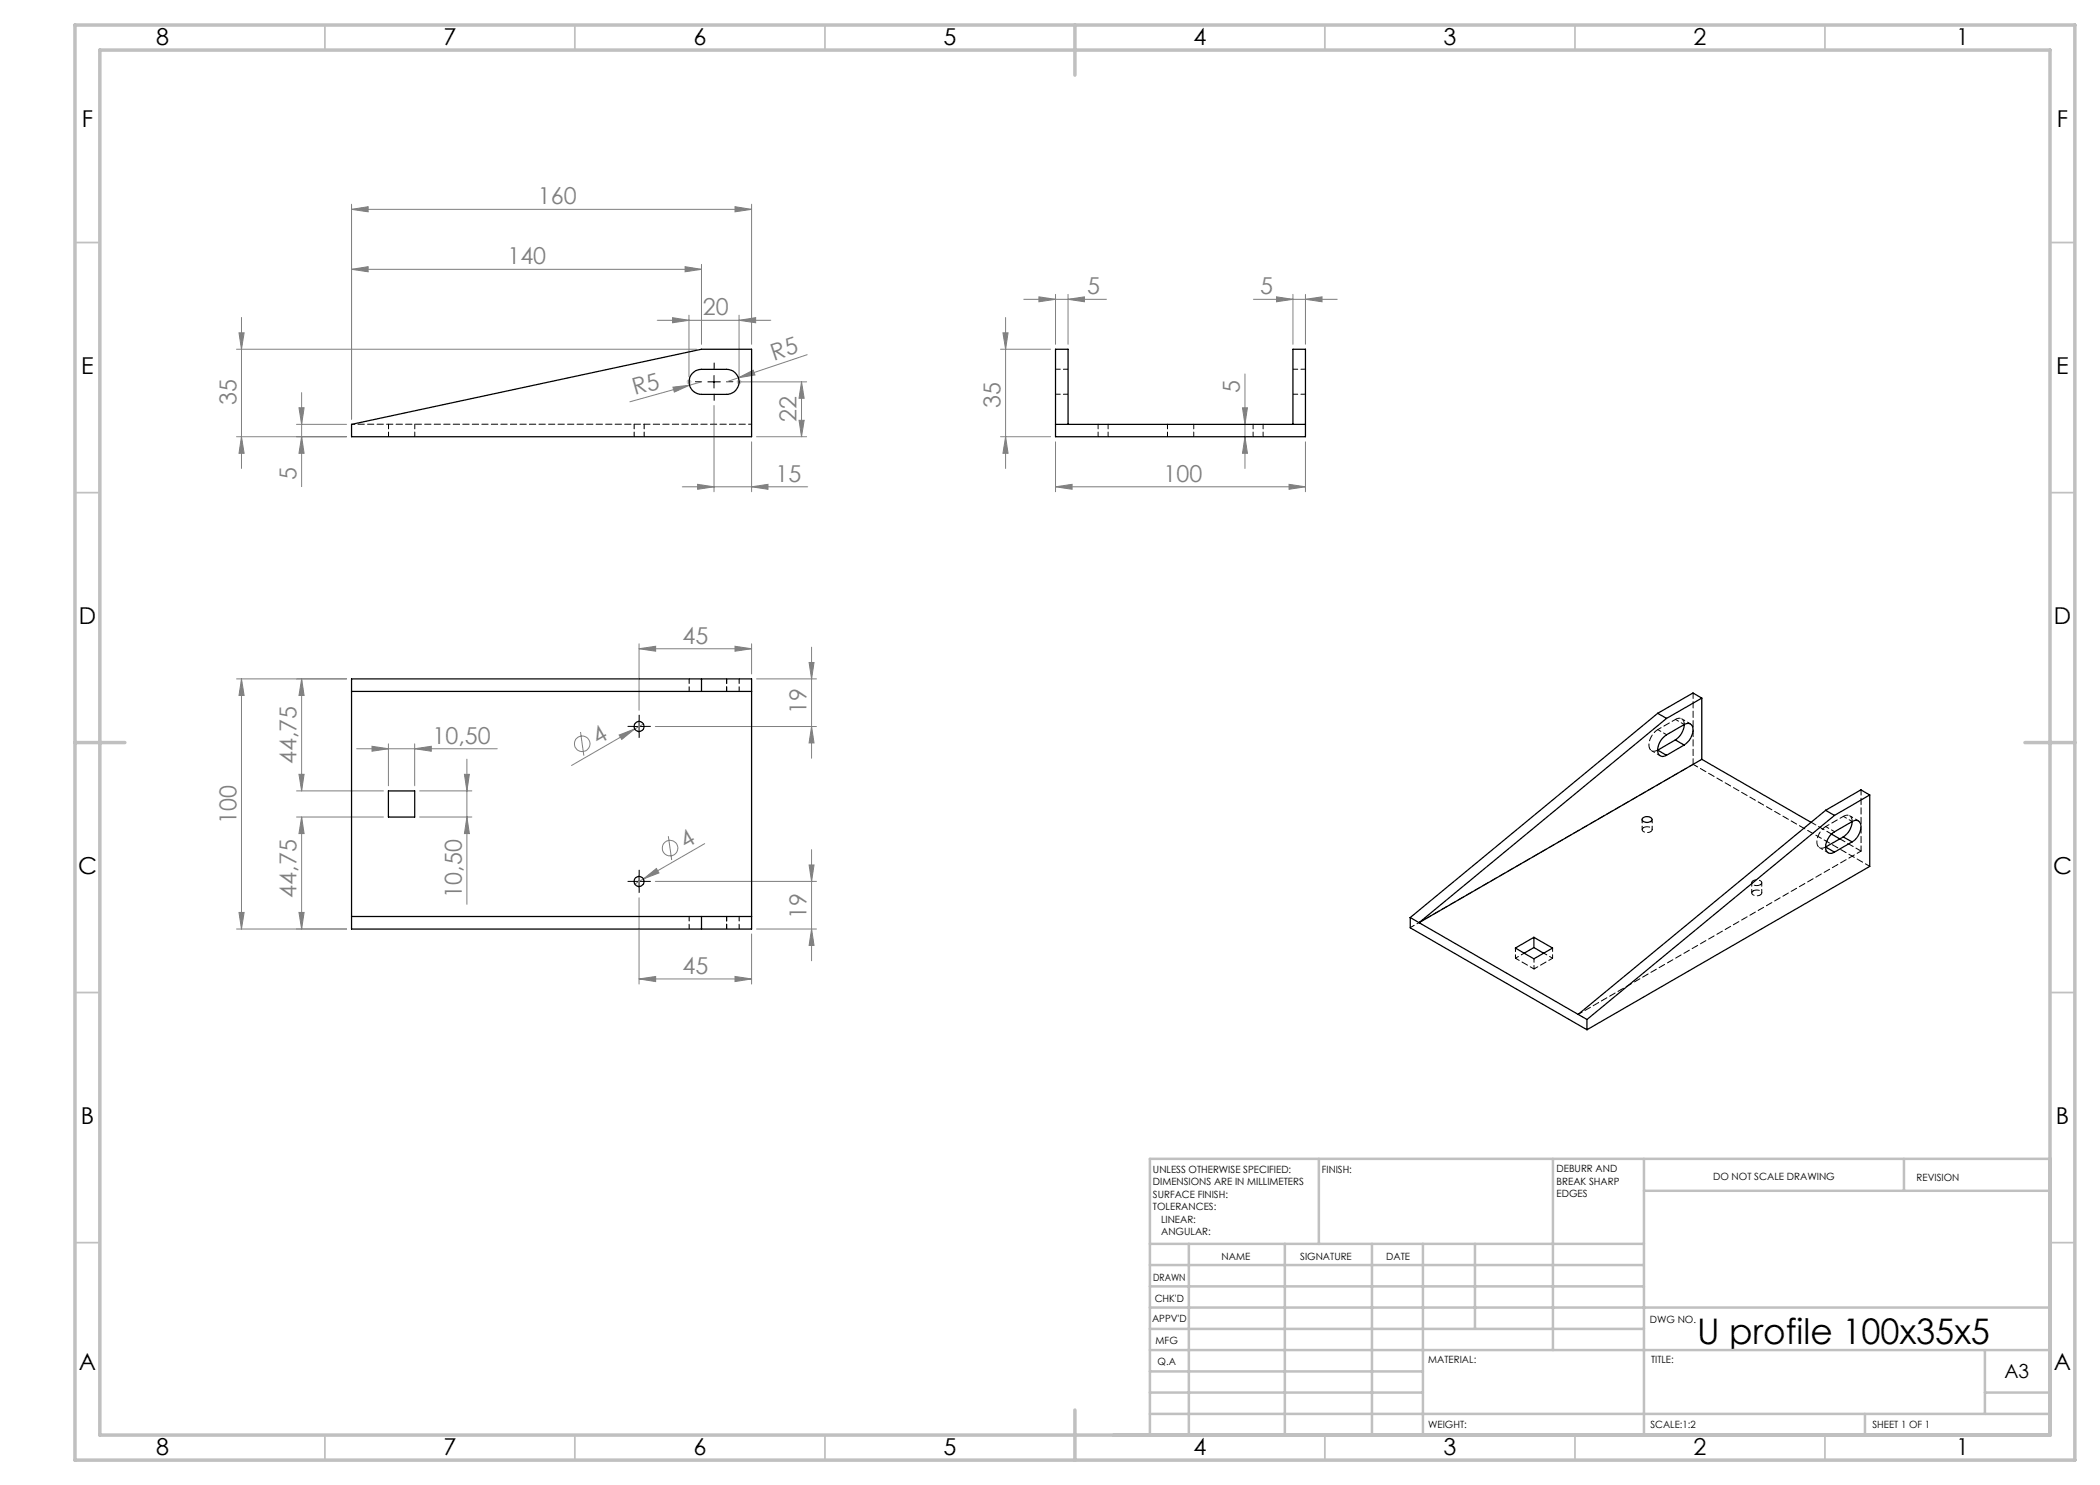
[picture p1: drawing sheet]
<svg xmlns="http://www.w3.org/2000/svg" width="420mm" height="297mm" viewBox="0 0 420 297" stroke-linecap="round" stroke-linejoin="round" font-family="sans-serif">
<g fill="none" stroke="#808080" stroke-width=".2">
<path d="M70.3 41.9l3.3-.6v1.1zM70.3 53.9l3.3-.6v1.1zM70.3 40.8v43.1M70.3 41.9h80M70.3 53.9h70M137 53.3l3.3 .6-3.3 .5zM140.3 52.9v16M147 41.3l3.3 .6-3.3 .5zM150.3 40.8v28.1M204.8 59.9h16.5M207.8 59.4l3.3 .5-3.3 .5zM211.1 58.9v10"/>
<path d="M213.6 59.9l3.3-.5v1zM213.6 58.9v10M250.7 59.9h16.7M255.3 59.4l3.3 .5-3.3 .5zM258.6 58.9v10M261.1 59.9l3.3-.5v1zM261.1 58.9v10M47.3 69.8h92M47.8 66.6h1l-.5 3.2zM48.3 63.5v30.2M60.3 78.5v18.8M131.4 64.1h22.8"/>
<path d="M134.5 63.5l3.3 .6-3.3 .5zM134.6 77.4l3.3-.4-3 1.4zM137.8 63v12.3M137.9 77l-11.9 3.4M140.3 76.4l-2.4 .6M147.6 76.4h13.7M147.7 75.6l2.9-1.6 .4 1zM147.7 75.6l-2.4 .8M147.8 64.1l3.3-.6v1.1zM147.8 63v12.3M160.3 76.4v10.9M160.3 76.4l.5 3.3h-1z"/>
<path d="M161.4 70.9l-13.7 4.7M200.1 69.8h10M200.6 66.6h1l-.5 3.2zM201.1 63.5v30.2M249 74.8v18.9M47.3 87.3h22M48.3 87.3l.5 3.4h-1zM59.3 84.9h10M59.8 81.6h1l-.5 3.3zM60.3 87.3l.5 3.4h-1zM136.5 97.4h25M139.5 96.9l3.3 .5-3.3 .5z"/>
<path d="M142.8 81.1v17.3M150.3 97.4l3.3-.5v1zM150.3 88.4v10M151.3 87.3h10M159.8 84.1h1l-.5 3.2zM200.1 87.3h10M201.1 87.3l.5 3.4h-1zM211.1 97.4l3.3-.5v1zM211.1 97.4h50M211.1 88.4v10M248.5 81.6h1l-.5 3.3zM249 87.3l.5 3.4h-1z"/>
<path d="M257.8 96.9l3.3 .5-3.3 .5zM261.1 88.4v10M47.3 135.8h22M48.3 135.8v50M48.3 135.8l.5 3.3h-1zM60.3 135.8v22.4M60.3 135.8l.5 3.3h-1zM127.8 129.7l3.3-.4v.9zM127.8 128.8v13.3M127.8 129.7h22.5M147 129.3l3.3 .4-3.3 .5zM150.3 128.8v6"/>
<path d="M151.3 135.8h12M161.8 132.5h1l-.5 3.3zM162.3 129.4v22.3M59.3 158.2h17.4M59.8 154.9h1l-.5 3.3zM71.3 149.8h28.1M74.4 149.3l3.3 .5-3.3 .4zM77.7 148.8v8.4M82.9 149.8l3.4-.5v.9zM82.9 148.8v8.4M83.9 158.2h10.5M92.9 154.9h1l-.5 3.3z"/>
<path d="M93.4 151.8v29.1M116.1 146.4l.7 4.7M123.8 147l3.1-1.2-2.5 2.1zM126.9 145.8l-12.6 7.3M128.7 144.8l-1.8 1M131.1 145.3h32.2M162.3 145.3l.5 3.3h-1zM59.3 163.4h17.4M60.3 163.4v22.4M60.3 163.4l.5 3.3h-1zM83.9 163.4h10.5M93.4 163.4l.5 3.3h-1z"/>
<path d="M127.8 179.6v17.2M128.7 175.8l2.6-2.1 .5 .9zM128.7 175.8l-1.8 1M131.1 176.3h32.2M133.7 167.2l.6 4.8M140.9 168.7l-12.2 7.1M161.8 173h1l-.5 3.3zM162.3 169.9v22.3M47.3 185.8h22M47.8 182.5h1l-.5 3.3zM59.8 182.5h1l-.5 3.3zM127.8 195.8l3.3-.5v1z"/>
<path d="M127.8 195.8h22.5M147 195.3l3.3 .5-3.3 .5zM150.3 186.8v10M151.3 185.8h12M162.3 185.8l.5 3.3h-1z"/>
<circle cx="116.4" cy="148.8" r="1.56"/>
<circle cx="134" cy="169.6" r="1.56"/>
</g>
<path d="M137.3 76.4h1M137.4 76l.8 .7M137.8 75.9v1M138.2 76l-.8 .7M147.3 76.4h1M147.5 76l.7 .7M147.8 75.9v1M148.2 76l-.7 .7" fill="none" stroke="#c0c0c0" stroke-width=".2"/>
<path d="M140.3 76.3h-1.2M142.8 78.8v1.3M142.8 73.8v-1.2M145.3 76.3h1.3M126.6 145.3h-1M127.8 144v-1M127.8 146.5v1M129.1 145.3h1M126.6 176.3h-1M127.8 175v-1M127.8 177.5v1M129.1 176.3h1" fill="none" stroke="#000" stroke-width=".2" stroke-dasharray="15.2 1.3 1.3 1.3"/>
<path d="M141.6 76.4h2.5M142.8 75.1v2.5M126.6 145.3h2.4M127.8 144v2.5M126.6 176.3h2.4M127.8 175v2.5" fill="none" stroke="#000" stroke-width=".2"/>
<g fill="none" stroke="#c0c0c0" stroke-width=".35">
<path d="M65 5v5M115 5v5M165 5v5M265 5v5M315 5v5M365 5v5M15 48.5h5M410 48.5h5M15 98.5h5M410 98.5h5M15 198.5h5M410 198.5h5"/>
<path d="M15 248.5h5M410 248.5h5M65 287v5M115 287v5M165 287v5M265 287v5M315 287v5M365 287v5"/>
</g>
<g fill="none" stroke="#c0c0c0" stroke-width=".5">
<path d="M263.8 231.8v17M310.6 231.8v38.2M328.8 231.8v55.2M328.8 238.2h81.2M380.8 231.8v6.4M410 231.8h-180v55.2M230 248.8h98.8M230 257.3h98.8M230 253h98.8M237.8 248.8v38.2M257 248.8v38.2M274.4 248.8v38.2"/>
<path d="M284.6 248.8v38.2M295 248.8v17M230 265.8h98.8M230 261.5h180M230 278.5h54.6M230 274.3h54.6M230 270h180M397 278.5h13M397 270v12.8M230 282.8h180M373 282.8v4.2"/>
</g>
<path d="M15 5h400v287h-400zM20 10h390v277h-390zM215 5v10M15 148.5h10M405 148.5h10M215 282v10" fill="none" stroke="#c0c0c0" stroke-width=".7"/>
<g fill="#808080">
<path d="M134.6 77.4l3.3-.4-3 1.4z"/>
<path d="M147.7 75.6l2.9-1.6 .4 1z"/>
<path d="M123.8 147l3.1-1.2-2.5 2.1z"/>
<path d="M128.7 175.8l2.6-2.1 .5 .9z"/>
<path d="M134.5 63.5l3.3 .6-3.3 .5zM147.8 64.1l3.3-.6v1.1z"/>
<path d="M150.3 97.4l3.3-.5v1zM139.5 96.9l3.3 .5-3.3 .5zM82.9 149.8l3.4-.5v.9zM74.4 149.3l3.3 .5-3.3 .4zM257.8 96.9l3.3 .5-3.3 .5zM211.1 97.4l3.3-.5v1z"/>
<path d="M70.3 41.9l3.3-.6v1.1zM147 41.3l3.3 .6-3.3 .5zM127.8 129.7l3.3-.4v.9zM147 129.3l3.3 .4-3.3 .5zM127.8 195.8l3.3-.5v1zM147 195.3l3.3 .5-3.3 .5z"/>
<path d="M70.3 53.9l3.3-.6v1.1zM137 53.3l3.3 .6-3.3 .5z"/>
<path d="M255.3 59.4l3.3 .5-3.3 .5zM261.1 59.9l3.3-.5v1z"/>
<path d="M207.8 59.4l3.3 .5-3.3 .5zM213.6 59.9l3.3-.5v1z"/>
<path d="M60.3 87.3l.5 3.4h-1zM59.8 81.6h1l-.5 3.3zM48.3 87.3l.5 3.4h-1zM47.8 66.6h1l-.5 3.2zM93.4 163.4l.5 3.3h-1zM92.9 154.9h1l-.5 3.3z"/>
<path d="M60.3 163.4l.5 3.3h-1zM59.8 182.5h1l-.5 3.3zM60.3 135.8l.5 3.3h-1zM59.8 154.9h1l-.5 3.3zM161.8 173h1l-.5 3.3zM162.3 185.8l.5 3.3h-1zM161.8 132.5h1l-.5 3.3zM162.3 145.3l.5 3.3h-1z"/>
<path d="M160.3 76.4l.5 3.3h-1zM159.8 84.1h1l-.5 3.2zM48.3 135.8l.5 3.3h-1zM47.8 182.5h1l-.5 3.3zM248.5 81.6h1l-.5 3.3zM249 87.3l.5 3.4h-1zM200.6 66.6h1l-.5 3.2zM201.1 87.3l.5 3.4h-1z"/>
</g>
<g fill="none" stroke="#000" stroke-width=".25">
<path d="M138.5 74.7l.6-.5 .8-.3h5.4a2.5 2.5 0 0 1 2.5 2.5 2.5 2.5 0 0 1-2.5 2.5h-5a2.5 2.5 0 0 1-2.3-1.5 2.5 2.5 0 0 1 .5-2.7zM70.3 84.9l70-15.1h10v17.5h-80zM211.1 84.9h50M213.6 84.9v-15.1h-2.5v17.5h50v-17.5h-2.5v15.1M70.3 135.8h80v50h-80zM70.3 138.3h80M140.3 135.8v2.5M340.4 139.6l-7.1 4.1M340.4 139.6v12.3M340.4 139.6l-1.8-1-7.1 4.1M77.7 158.2h5.2v5.2h-5.2zM331.5 142.7l1.8 1"/>
<path d="M331.5 142.7l-49.5 40.8M333.3 143.7l-49.5 40.8 56.6-32.6M335.1 148l-3.6 2 1.8 1.1M335.1 148l1.7 1M336.8 144.9l-3.5 2.1a3.5 3.5 0 0 0-1.6 3.8l.3 .3 .5 .2 .8-.2M336.8 144.9a1.11 1.11 0 0 1 1.4 0 1.11 1.11 0 0 1 .4 1.2 3.9 3.9 0 0 1-1.8 2.9M336.8 144.9a3.9 3.9 0 0 1-1.7 3.1M336.8 149l-3.5 2.1M340.4 151.9l21.8 12.6M373.9 159l-7 4.1M373.9 159v14.3l-56.5 32.6M373.9 159l-1.7-1-7.1 4.1"/>
<path d="M328.5 163.6a1.21 1.21 0 0 1 1.9 .3 1.14 1.14 0 0 1-2 0zM365.1 162.1l1.8 1M365.1 162.1l-49.5 40.8M366.3 166.8l1.6 1M366.9 163.1l-49.5 40.8M368.7 167.4l-3.6 2 1.8 1M368.7 167.4l1.7 1M370.4 164.3a1.1 1.1 0 0 1 1.4-.1 1.1 1.1 0 0 1 .4 1.3 3.8 3.8 0 0 1-1.8 2.9M370.4 164.3l-3.5 2.1a3.5 3.5 0 0 0-1.6 3.7l.5 .5 .5 .1 .6-.3M370.4 164.3a3.9 3.9 0 0 1-1.7 3.1M370.4 168.4l-3.5 2M70.3 183.3h80"/>
<path d="M140.3 183.3v2.5M282 183.5l35.4 20.4M282 183.5v2.1l35.4 20.3M303.1 189.6l3.7-2.1 3.7 2.1-3.7 2.2zM306.8 187.5v2M306.8 189.5l-2 1.1M306.8 189.5l1.9 1.1M317.4 203.9v2"/>
<circle cx="127.8" cy="145.3" r="1"/>
<circle cx="127.8" cy="176.3" r="1.01"/>
</g>
<g fill="none" stroke="#000" stroke-width=".2" stroke-dasharray="1.3 .6" stroke-dashoffset=".6">
<path d="M70.3 84.8h80M330.3 150.1l1.8 1.1M333.3 146.9l-1.7-1M336.9 144.9l-1.8-1M338.1 144.8l-1.8-1M328.4 163.9v2M330.4 165.9v-2M350.4 176.5v2.1M352.4 178.6v-2.1M363.9 169.5l1.8 1M365.1 165.3l1.8 1M368.7 163.3l1.7 1"/>
<path d="M371.7 164.2l-1.8-1.1M303.1 191.6v-2M304.9 190.6l-1.8 1M306.8 193.8v-2.1M310.5 191.6v-2M310.5 191.6l-1.8-1"/>
</g>
<g fill="none" stroke="#000" stroke-width=".2" stroke-dasharray="1.3 .6" stroke-dashoffset=".3">
<path d="M213.6 73.8h-2.5M213.6 78.8h-2.5M258.6 78.8h2.5M258.6 73.8h2.5M77.7 87.3v-2.5M83 87.3v-2.5M126.8 84.8v2.5M128.8 87.3v-2.5M219.6 84.8v2.5M221.6 87.3v-2.5M233.5 87.3v-2.5M238.7 87.3v-2.5"/>
<path d="M250.6 84.8v2.5M252.6 87.3v-2.5M137.8 135.8v2.5M145.3 138.3v-2.5M147.8 138.3v-2.5M331.6 150a1.1 1.1 0 0 1-1.4 .1 1.1 1.1 0 0 1-.4-1.3 3.9 3.9 0 0 1 1.8-2.9M335.1 143.9a1.08 1.08 0 0 1 1.2-.1 1.08 1.08 0 0 1 .6 1.1M365.1 165.3a3.5 3.5 0 0 0-1.6 3.8l.6 .5h.5l.5-.2M370.4 164.3a1.08 1.08 0 0 0-.5-1.2 1.08 1.08 0 0 0-1.2 .2M137.8 183.3v2.5M145.3 183.3v2.5M147.8 185.8v-2.5"/>
</g>
<path d="M328.7 165.5a.53 .53 0 0 0-.2 .7 .53 .53 0 0 0 .7 .3 .85 .85 0 0 0 1.2-.7 1.35 1.35 0 0 0-1.7-.3M350.6 178.2a.53 .53 0 0 0-.2 .7 .53 .53 0 0 0 .7 .2 .85 .85 0 0 0 1.2-.7 1.35 1.35 0 0 0-1.7-.2M352.1 176.9a.53 .53 0 0 0 .2-.6 .53 .53 0 0 0-.7-.3 .85 .85 0 0 0-1.2 .7 1.35 1.35 0 0 0 1.7 .2" fill="none" stroke="#000" stroke-width=".2" stroke-dasharray="1.3 .6"/>
<path d="M338.6 152.9v-14.3M338.6 152.9l35.4 20.4M362.2 164.5l4.1 2.3M372.2 170.2v-12.2" fill="none" stroke="#000" stroke-width=".2" stroke-dasharray="1.3 .6" stroke-dashoffset=".2"/>
<path d="M368 167.8l4.2 2.4" fill="none" stroke="#000" stroke-width=".2" stroke-dasharray="1.3 .6" stroke-dashoffset=".1"/>
<path d="M282.1 185.5l56.5-32.6M303.1 191.6l3.7 2.2M306.8 193.8l3.7-2.2M315.6 202.9l56.6-32.7" fill="none" stroke="#000" stroke-width=".2" stroke-dasharray="1.3 .6" stroke-dashoffset=".4"/>
<path d="M331.6 145.9l3.5-2M368.7 163.3l-3.6 2" fill="none" stroke="#000" stroke-width=".2" stroke-dasharray="1.3 .6" stroke-dashoffset=".5"/>
<text font-size="7.1" x="339.4" y="268.8">U profile 100x35x5</text>
<g font-size="4.7">
<text x="31.2" y="9">8</text>
<text x="88.7" y="9">7</text>
<text x="138.7" y="9">6</text>
<text x="188.7" y="9">5</text>
<text x="238.7" y="9">4</text>
<text x="288.7" y="9">3</text>
<text x="338.7" y="9">2</text>
<text x="391.2" y="9">1</text>
<text x="16.4" y="25.5">F</text>
<text x="411.4" y="25.5">F</text>
<text x="16.3" y="74.7">E</text>
<text x="411.2" y="74.7">E</text>
<text x="15.8" y="124.7">D</text>
<text x="410.8" y="124.7">D</text>
<text x="15.6" y="174.7">C</text>
<text x="410.6" y="174.7">C</text>
<text x="16.2" y="224.7">B</text>
<text x="411.2" y="224.7">B</text>
<text x="15.8" y="274">A</text>
<text x="410.8" y="274">A</text>
<text x="31.2" y="291">8</text>
<text x="88.7" y="291">7</text>
<text x="138.7" y="291">6</text>
<text x="188.7" y="291">5</text>
<text x="238.7" y="291">4</text>
<text x="288.7" y="291">3</text>
<text x="338.7" y="291">2</text>
<text x="391.2" y="291">1</text>
</g>
<g font-size="4.7" fill="#808080">
<text x="107.6" y="40.8">160</text>
<text x="101.5" y="52.8">140</text>
<text x="217.4" y="58.8">5</text>
<text x="252" y="58.8">5</text>
<text x="140.6" y="63">20</text>
<text x="154.8" y="72.2" transform="rotate(-19 154.8 72.2)">R5</text>
<text x="47.3" y="80.9" transform="rotate(-90 47.3 80.9)">35</text>
<text x="127" y="79.1" transform="rotate(-16 127 79.1)">R5</text>
<text x="200.1" y="81.6" transform="rotate(-90 200.1 81.6)">35</text>
<text x="248" y="78.6" transform="rotate(-90 248 78.6)">5</text>
<text x="159.3" y="84.5" transform="rotate(-90 159.3 84.5)">22</text>
<text x="59.3" y="96" transform="rotate(-90 59.3 96)">5</text>
<text x="155.1" y="96.3">15</text>
<text x="232.7" y="96.3">100</text>
<text x="136.5" y="128.7">45</text>
<text x="161.3" y="142.8" transform="rotate(-90 161.3 142.8)">19</text>
<text x="86.5" y="148.7">10,50</text>
<text x="119.5" y="148.9" transform="rotate(-30 119.5 148.9)">4</text>
<text x="59.3" y="152.8" transform="rotate(-90 59.3 152.8)">44,75</text>
<text x="47.3" y="164.8" transform="rotate(-90 47.3 164.8)">100</text>
<text x="137.1" y="169.8" transform="rotate(-30 137.1 169.8)">4</text>
<text x="59.3" y="179.5" transform="rotate(-90 59.3 179.5)">44,75</text>
<text x="92.4" y="179.5" transform="rotate(-90 92.4 179.5)">10,50</text>
<text x="161.3" y="183.8" transform="rotate(-90 161.3 183.8)">19</text>
<text x="136.5" y="194.8">45</text>
</g>
<text font-size="3.9" x="400.9" y="275.5">A3</text>
<g font-size="2">
<text x="230.6" y="234.6">UNLESS OTHERWISE SPECIFIED:</text>
<text x="230.6" y="237.1">DIMENSIONS ARE IN MILLIMETERS</text>
<text x="230.6" y="239.6">SURFACE FINISH:</text>
<text x="264.4" y="234.6">FINISH:</text>
<text x="311.3" y="234.5">DEBURR AND</text>
<text x="311.3" y="237">BREAK SHARP</text>
<text x="311.3" y="239.5">EDGES</text>
<text x="342.6" y="236">DO NOT SCALE DRAWING</text>
<text x="383.3" y="236.2">REVISION</text>
<text x="230.6" y="242.1">TOLERANCES:</text>
<text x="232.2" y="244.6">LINEAR:</text>
<text x="232.2" y="247.1">ANGULAR:</text>
<text x="244.3" y="252">NAME</text>
<text x="260" y="251.9">SIGNATURE</text>
<text x="277.2" y="251.9">DATE</text>
<text x="230.6" y="256.1">DRAWN</text>
<text x="230.9" y="260.3">CHK'D</text>
<text x="230.4" y="264.4">APPV'D</text>
<text x="231.1" y="268.8">MFG</text>
<text x="330" y="264.6">DWG NO.</text>
<text x="231.5" y="273">Q.A</text>
<text x="285.6" y="272.5">MATERIAL:</text>
<text x="330.2" y="272.5">TITLE:</text>
<text x="285.6" y="285.5">WEIGHT:</text>
<text x="330.1" y="285.6">SCALE:1:2</text>
<text x="374.5" y="285.6">SHEET 1 OF 1</text>
</g>
</svg>
